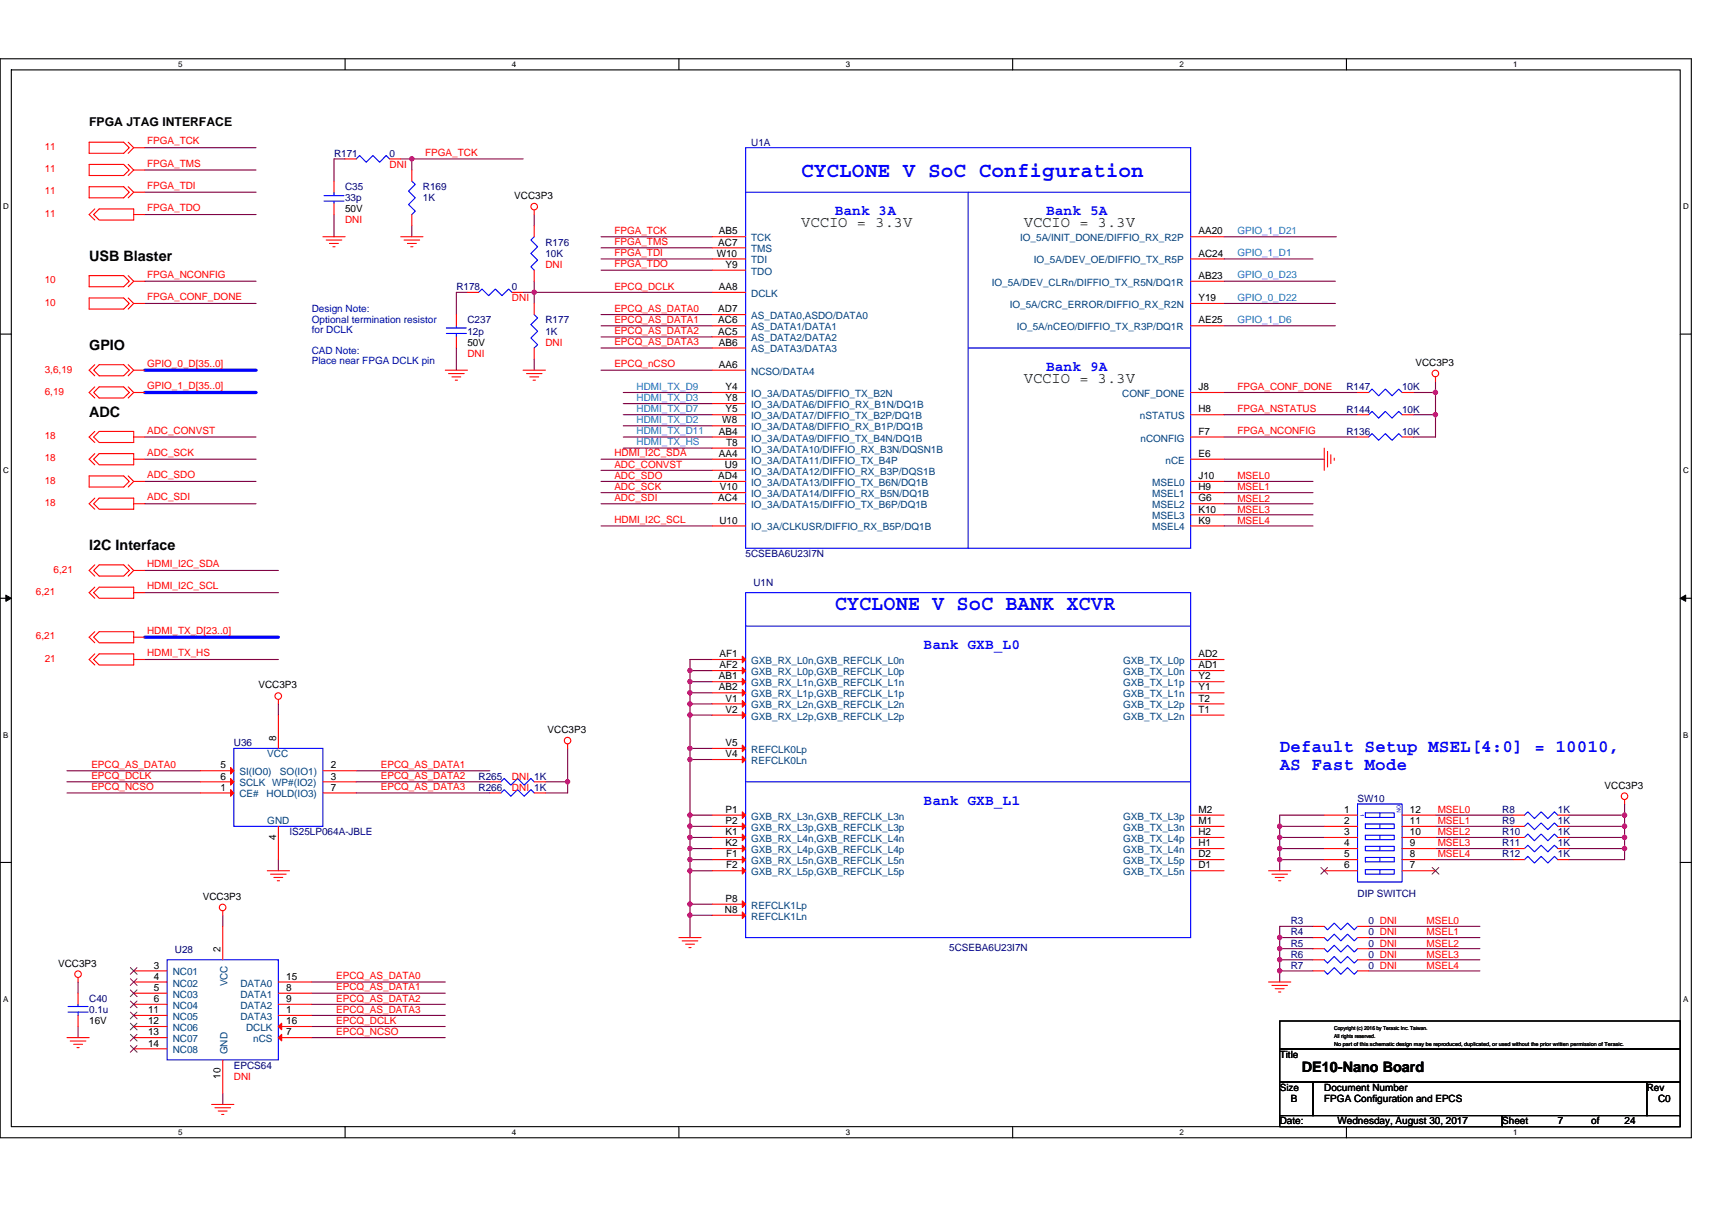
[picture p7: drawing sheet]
<svg xmlns="http://www.w3.org/2000/svg" width="297mm" height="210mm" viewBox="0 0 297 210" stroke-linecap="round" stroke-linejoin="round" font-family="sans-serif">
<path d="M0 10.2h293.5v187.2h-293.5zM2 12.1h289.5v183.4h-289.5z" fill="none" stroke="#000" stroke-width=".19"/>
<g fill="#fff">
<path d="M30.9 10.4h.8v1.6h-.8z"/>
<path d="M30.9 195.7h.8v1.6h-.8z"/>
</g>
<path d="M59.9 10.2v1.9M59.9 195.5v1.9" fill="none" stroke="#000" stroke-width=".19"/>
<g fill="#fff">
<path d="M88.8 10.4h.8v1.6h-.8z"/>
<path d="M88.8 195.7h.8v1.6h-.8z"/>
</g>
<path d="M117.8 10.2v1.9M117.8 195.5v1.9" fill="none" stroke="#000" stroke-width=".19"/>
<g fill="#fff">
<path d="M146.7 10.4h.8v1.6h-.8z"/>
<path d="M146.7 195.7h.8v1.6h-.8z"/>
</g>
<path d="M175.7 10.2v1.9M175.7 195.5v1.9" fill="none" stroke="#000" stroke-width=".19"/>
<g fill="#fff">
<path d="M204.7 10.4h.7v1.6h-.7z"/>
<path d="M204.7 195.7h.7v1.6h-.7z"/>
</g>
<path d="M233.6 10.2v1.9M233.6 195.5v1.9" fill="none" stroke="#000" stroke-width=".19"/>
<g fill="#fff">
<path d="M262.6 10.4h.7v1.6h-.7z"/>
<path d="M262.6 195.7h.7v1.6h-.7z"/>
<path d="M.5 35.1h1v1.5h-1z"/>
<path d="M292 35.1h1v1.5h-1z"/>
<path d="M.5 80.9h1v1.5h-1z"/>
<path d="M292 80.9h1v1.5h-1z"/>
</g>
<path d="M0 58h2M291.5 58h2" fill="none" stroke="#000" stroke-width=".19"/>
<g fill="#fff">
<path d="M.5 126.7h.9v1.6h-.9z"/>
<path d="M292 126.7h.9v1.6h-.9z"/>
</g>
<path d="M0 103.8h2M291.5 103.8h2" fill="none" stroke="#000" stroke-width=".19"/>
<path d="M1 103.3l1 .5-1 .6zM291.5 103.8l1-.5v1.1z" fill="#000" stroke="#000" stroke-width=".17"/>
<g fill="#fff">
<path d="M.5 172.6h.9v1.5h-.9z"/>
<path d="M292 172.6h.9v1.5h-.9z"/>
</g>
<path d="M0 149.7h2M291.5 149.7h2M222 177.2h69.5v4.8h-69.5zM222 182h69.5v5.8h-69.5zM222 187.8h5.8v5.8h-5.8zM222 193.6h38.6v1.9h-38.6zM227.8 187.8h57.9v5.8h-57.9zM260.6 193.6h30.9v1.9h-30.9zM285.7 187.8h5.8v5.8h-5.8z" fill="none" stroke="#000" stroke-width=".19"/>
<g fill="none" stroke="#800040" stroke-width=".19">
<path d="M25.1 37.2h19.3M25.1 25.6h19.3M25.1 29.5h19.3M25.1 33.4h19.3M58 37.2v3.9M59.9 27.6h-1.9v3.8M69.5 27.6h2M71.5 39.2v1.9M71.5 27.6v1.9M71.5 27.6h19.3M92.7 37.2v2M25.1 48.8h19.3"/>
<path d="M25.1 52.7h19.3M81.1 50.7h-1.9v3.9M90.8 50.7h1.9M92.7 50.7v2M92.7 48.8v1.9M92.7 50.7h30.9M104.3 43h19.3M104.3 46.9h19.3M104.3 44.9h19.3M104.3 41.1h19.3M104.3 58.5h19.3M104.3 54.6h19.3"/>
<path d="M104.3 56.5h19.3M212.4 48.8h19.3M212.4 52.7h19.3M212.4 56.5h19.3M212.4 44.9h15.4M212.4 41.1h19.5M25.1 75.8h19.3M25.1 79.7h19.3M79.2 60.4v3.8M92.7 62.3v1.9M104.3 64.2h19.3M104.3 60.4h19.3"/>
<path d="M104.3 79.7h19.3M108.1 68.1h15.5M108.1 70h15.5M108.1 72h15.5M108.1 73.9h15.5M108.1 75.8h15.5M108.1 77.8h15.5M212.4 79.7h17.4M212.4 75.8h23.1M212.4 72h23.1M212.4 68.1h23.1M245.2 68.1h3.9"/>
<path d="M245.2 72h3.9v3.8h-3.9M249.1 66.2v5.8M25.1 99h23.2M25.1 83.5h19.3M25.1 87.4h19.3M104.3 85.5h19.3M104.3 87.4h19.3M104.3 83.5h19.3M104.3 81.6h19.3M104.3 91.3h19.3M212.4 85.5h15.4M212.4 83.5h15.4"/>
<path d="M212.4 91.3h15.4M212.4 87.4h15.4M212.4 89.3h15.4M25.1 102.8h23.2M25.1 114.4h23.2M119.7 116.4v1.9M119.7 118.3v1.9M119.7 116.4h3.9M119.7 118.3h3.9M123.6 114.4h-3.9v2M11.6 137.6h23.2M11.6 135.7h23.2"/>
<path d="M11.6 133.8h23.2M48.3 122.2v1.9M61.8 133.8h23.2M61.8 137.6h23.2M61.8 135.7h23.2M94.6 135.7h3.9v1.9h-3.9M98.5 129.9v5.8M119.7 120.2h3.9M119.7 122.2h3.9M119.7 124.1h3.9M119.7 129.9h3.9M119.7 131.8h3.9"/>
<path d="M119.7 120.2v2M119.7 122.2v1.9M119.7 124.1v5.8M119.7 129.9v1.9M119.7 131.8v9.7M281.9 139.5v2M38.6 158.8v2M48.3 149.2v1.9M119.7 141.5h3.9M119.7 143.4h3.9M119.7 145.3h3.9M119.7 147.3h3.9"/>
<path d="M119.7 149.2h3.9M119.7 151.1h3.9M119.7 156.9h3.9M119.7 158.8h3.9M119.7 141.5v1.9M119.7 143.4v1.9M119.7 145.3v2M119.7 147.3v1.9M119.7 149.2v1.9M119.7 151.1v5.8M119.7 156.9v1.9M119.7 158.8v3.9"/>
<path d="M222 149.2v1.9M222 143.4v1.9M222 145.3v2M222 147.3v1.9M222 143.4h7.8M222 145.3h7.8M222 147.3h7.8M222 149.2h7.8M229.8 141.5h-7.8v1.9M249.1 145.3h13.5M249.1 147.3h13.5M249.1 143.4h13.5"/>
<path d="M249.1 141.5h13.5M249.1 149.2h13.5M272.2 143.4h9.7M272.2 145.3h9.7M272.2 147.3h9.7M272.2 141.5h9.7M281.9 147.3v1.9h-9.7M281.9 143.4v1.9M281.9 145.3v2M281.9 141.5v1.9M13.5 170.4v2M13.5 178.1v2"/>
<path d="M54.1 170.4h23.2M54.1 178.1h23.2M54.1 176.2h23.2M54.1 174.3h23.2M54.1 172.4h23.2M222 166.6v1.9M222 164.6v2M222 168.5v1.9M222 162.7v1.9M222 168.5h5.8M222 166.6h5.8M222 164.6h5.8"/>
<path d="M222 162.7h5.8M227.8 160.8h-5.8v1.9M237.5 160.8h19.3M237.5 162.7h19.3M237.5 164.6h19.3M237.5 166.6h19.3M237.5 168.5h19.3M38.6 189.7v2M54.1 180.1h23.2"/>
</g>
<g fill="#f0f" stroke="#f0f" stroke-width=".19">
<circle cx="249" cy="72" r=".38"/>
<circle cx="249" cy="68.1" r=".38"/>
<circle cx="71.4" cy="27.6" r=".38"/>
<circle cx="92.7" cy="50.7" r=".38"/>
<circle cx="281.9" cy="147.2" r=".38"/>
<circle cx="281.9" cy="145.3" r=".38"/>
<circle cx="222" cy="145.3" r=".38"/>
<circle cx="222" cy="147.2" r=".38"/>
<circle cx="222" cy="143.4" r=".38"/>
<circle cx="281.9" cy="143.4" r=".38"/>
<circle cx="281.9" cy="141.5" r=".38"/>
<circle cx="222" cy="149.2" r=".38"/>
<circle cx="222" cy="164.6" r=".38"/>
<circle cx="222" cy="168.5" r=".38"/>
<circle cx="222" cy="166.5" r=".38"/>
<circle cx="222" cy="162.7" r=".38"/>
<circle cx="119.7" cy="116.4" r=".38"/>
<circle cx="119.7" cy="145.3" r=".38"/>
<circle cx="119.7" cy="147.2" r=".38"/>
<circle cx="119.7" cy="120.2" r=".38"/>
<circle cx="119.7" cy="118.3" r=".38"/>
<circle cx="119.7" cy="122.2" r=".38"/>
<circle cx="119.7" cy="129.9" r=".38"/>
<circle cx="119.7" cy="124.1" r=".38"/>
<circle cx="119.7" cy="131.8" r=".38"/>
<circle cx="119.7" cy="143.4" r=".38"/>
<circle cx="119.7" cy="141.5" r=".38"/>
<circle cx="119.7" cy="149.2" r=".38"/>
<circle cx="119.7" cy="156.9" r=".38"/>
<circle cx="119.7" cy="151.1" r=".38"/>
<circle cx="119.7" cy="158.8" r=".38"/>
<circle cx="98.5" cy="135.7" r=".38"/>
</g>
<path d="M25.1 64.2h19.3M25.1 68.1h19.3M25.1 110.6h23.2" fill="none" stroke="#00f" stroke-width=".57"/>
<g fill="none" stroke="#f00" stroke-width=".19">
<path d="M15.5 24.7h6l.9 .9-.9 1h-6zM15.5 32.4h6l.9 1-.9 .9h-6zM15.5 28.5h6l.9 1-.9 1h-6zM16.4 36.3l-.9 .9 .9 1M17.2 36.3h6v1.9h-6l-.9-1zM22.2 24.7l1 .9M22.2 32.4l1 1M22.2 28.5l1 1M23.2 37.2h1.9M23.2 25.6h1.9M23.2 33.4h1.9M23.2 29.5h1.9"/>
<path d="M23.2 25.6l-1 1M23.2 33.4l-1 .9M23.2 29.5l-1 1M58 35.3v1.9M58 31.4v2M59.9 27.6h1.9M67.6 27.6h1.9M71.5 37.2v2M71.5 29.5v1.9M92.7 39.2v1.9M92.7 36.4v.8M15.5 47.8h6l.9 1-.9 1h-6z"/>
<path d="M15.5 51.7h6l.9 1-.9 .9h-6zM22.2 47.8l1 1M22.2 51.7l1 1M23.2 48.8h1.9M23.2 52.7h1.9M23.2 48.8l-1 1M23.2 52.7l-1 .9M56 41.1h3.9M56.6 41.7h2.7M57.2 42.2h1.5M57.8 42.8h.3M69.5 41.1h3.9"/>
<path d="M70.1 41.7h2.7M70.7 42.2h1.5M71.3 42.8h.3M79.2 54.6v1.9M79.2 58.5v1.9M81.1 50.7h1.9M88.8 50.7h2M92.7 52.7v1.9M92.7 46.9v1.9M123.6 46.9h5.8M123.6 43h5.8M123.6 41.1h5.8"/>
<path d="M123.6 58.5h5.8M123.6 44.9h5.8M123.6 56.5h5.8M123.6 50.7h5.8M123.6 54.6h5.8M206.6 41.1h5.8M206.6 52.7h5.8M206.6 56.5h5.8M206.6 44.9h5.8M206.6 48.8h5.8M16.4 63.3l-.9 .9 .9 1M16.4 74.9l-.9 .9 .9 1"/>
<path d="M16.4 78.7l-.9 1 .9 1M16.4 67.1l-.9 1 .9 1M17.2 63.3h4.3l.9 .9-.9 1h-4.3l-.9-1zM17.2 74.9h6v1.9h-6l-.9-1zM17.2 78.7h6v2h-6l-.9-1zM17.2 67.1h4.3l.9 1-.9 1h-4.3l-.9-1zM22.2 63.3l1 .9M22.2 67.1l1 1M23.2 75.8h1.9M23.2 79.7h1.9M23.2 64.2h1.9M23.2 68.1h1.9"/>
<path d="M23.2 64.2l-1 1M23.2 68.1l-1 1M77.3 64.2h3.8M77.8 64.8h2.7M78.4 65.4h1.5M79 66h.4M90.8 64.2h3.8M91.4 64.8h2.6M91.9 65.4h1.6M92.5 66h.4M92.7 60.4v1.9M123.6 64.2h5.8"/>
<path d="M123.6 60.4h5.8M123.6 70h5.8M123.6 68.1h5.8M123.6 73.9h5.8M123.6 72h5.8M123.6 77.8h5.8M123.6 75.8h5.8M123.6 79.7h5.8M206.6 68.1h5.8M206.6 72h5.8M206.6 79.7h5.8M206.6 75.8h5.8"/>
<path d="M229.8 77.8v3.8M230.3 78.3v2.7M230.9 78.9v1.6M231.5 79.5v.4M235.5 68.1h2M235.5 72h2M235.5 75.8h2M243.3 68.1h1.9M243.3 72h1.9M243.3 75.8h1.9M249.1 65.4v.8M15.5 82.6h6l.9 .9-.9 1h-6z"/>
<path d="M16.4 86.4l-.9 1 .9 1M16.4 98l-.9 1 .9 1M17.2 86.4h6v2h-6l-.9-1zM17.2 98h4.3l.9 1-.9 1h-4.3l-.9-1zM22.2 82.6l1 .9M22.2 98l1 1M23.2 87.4h1.9M23.2 99h1.9M23.2 99l-1 1M23.2 83.5h1.9M23.2 83.5l-1 1M123.6 81.6h5.8"/>
<path d="M123.6 85.5h5.8M123.6 83.5h5.8M123.6 91.3h5.8M123.6 87.4h5.8M206.6 83.5h5.8M206.6 85.5h5.8M206.6 87.4h5.8M206.6 89.3h5.8M206.6 91.3h5.8M16.3 102.8l.9-.9h6v1.9h-6zM16.3 110.6l.9-1h6v1.9h-6zM16.4 101.9l-.9 .9 .9 1"/>
<path d="M16.4 109.6l-.9 1 .9 .9M16.4 113.5l-.9 .9 .9 1M17.2 113.5h6v1.9h-6l-.9-1zM23.2 102.8h1.9M23.2 110.6h1.9M23.2 114.4h1.9M123.6 114.4h5.8M123.6 116.4h5.8M123.6 118.3h5.8M206.6 114.4h5.8M206.6 116.4h5.8M206.6 118.3h5.8"/>
<path d="M34.8 137.6h5.8M34.8 133.8h5.8M34.8 135.7h5.8M48.3 121.4v.8M48.3 124.1v5.8M56 133.8h5.8M56 135.7h5.8M56 137.6h5.8M85 137.6h1.9M85 135.7h1.9M92.7 137.6h1.9M92.7 135.7h1.9"/>
<path d="M98.5 129.1v.8M123.6 129.9h5.8M123.6 131.8h5.8M123.6 120.2h5.8M123.6 122.2h5.8M123.6 124.1h5.8M206.6 120.2h5.8M206.6 122.2h5.8M206.6 124.1h5.8M281.9 138.8v.7M38.6 158.1v.7M46.4 151.1h3.8"/>
<path d="M46.9 151.7h2.8M47.5 152.3h1.6M48.1 152.8h.4M48.3 143.4v5.8M123.6 141.5h5.8M123.6 143.4h5.8M123.6 145.3h5.8M123.6 147.3h5.8M123.6 149.2h5.8M123.6 151.1h5.8M123.6 156.9h5.8M123.6 158.8h5.8"/>
<path d="M206.6 141.5h5.8M206.6 143.4h5.8M206.6 145.3h5.8M206.6 147.3h5.8M206.6 149.2h5.8M206.6 151.1h5.8M220.1 151.1h3.9M220.7 151.7h2.7M221.3 152.3h1.5M221.8 152.8h.4M229.8 141.5h5.7M229.8 143.4h5.7"/>
<path d="M229.8 145.3h5.7M229.8 147.3h5.7M229.8 149.2h5.7M229.8 151.1h5.7M243.3 141.5h5.8M243.3 143.4h5.8M243.3 145.3h5.8M243.3 147.3h5.8M243.3 149.2h5.8M243.3 151.1h5.8M262.6 145.3h1.9M262.6 149.2h1.9"/>
<path d="M262.6 143.4h1.9M262.6 141.5h1.9M262.6 147.3h1.9M270.3 145.3h1.9M270.3 149.2h1.9M270.3 143.4h1.9M270.3 141.5h1.9M270.3 147.3h1.9M13.5 169.7v.7M13.5 172.4v1.9M13.5 176.2v1.9M23.2 168.5h5.8"/>
<path d="M23.2 170.4h5.8M23.2 172.4h5.8M23.2 174.3h5.8M23.2 176.2h5.8M23.2 178.1h5.8M38.6 160.8v5.8M48.3 172.4h5.8M48.3 178.1h5.8M48.3 170.4h5.8M48.3 174.3h5.8M48.3 176.2h5.8M117.8 162.7h3.8"/>
<path d="M118.4 163.3h2.7M119 163.9h1.5M119.5 164.4h.4M220.1 170.4h3.9M220.7 171h2.7M221.3 171.6h1.5M221.8 172.1h.4M227.8 166.6h2M227.8 162.7h2M227.8 168.5h2M227.8 164.6h2M227.8 160.8h2"/>
<path d="M235.5 166.6h2M235.5 162.7h2M235.5 168.5h2M235.5 164.6h2M235.5 160.8h2M11.6 180.1h3.9M12.2 180.7h2.7M12.8 181.2h1.5M13.4 181.8h.3M23.2 180.1h5.8M23.2 182h5.8M36.7 191.7h3.9"/>
<path d="M37.3 192.2h2.7M37.9 192.8h1.5M38.5 193.4h.3M38.6 183.9v5.8M48.3 180.1h5.8"/>
<circle cx="92.7" cy="35.9" r=".57"/>
<circle cx="249" cy="64.8" r=".57"/>
<circle cx="48.3" cy="120.8" r=".57"/>
<circle cx="98.5" cy="128.5" r=".57"/>
<circle cx="281.9" cy="138.2" r=".57"/>
<circle cx="38.6" cy="157.5" r=".57"/>
<circle cx="13.5" cy="169.1" r=".57"/>
</g>
<g fill="none" stroke="#00f" stroke-width=".19">
<path d="M56.2 34h3.5M56.2 34.9h3.5M58 34.9v.4M58 33.4v.6M61.8 27.6l.6-.6 1.1 1.2 1.2-1.2 1.2 1.2 1.1-1.2 .6 .6M71.5 31.4l.5 .6-1.1 1.2 1.1 1.1-1.1 1.2 1.1 1.1-.5 .6M129.4 25.6h77.2v69.5h-77.2zM129.4 33.4h77.2M168 33.4v61.7M77.4 57.9h3.5M77.4 56.9h3.5M79.2 56.5v.4"/>
<path d="M79.2 57.9v.6M83 50.7l.6-.5 1.2 1.1 1.1-1.1 1.2 1.1 1.2-1.1 .5 .5M92.7 54.6l.6 .6-1.2 1.1 1.2 1.2-1.2 1.2 1.2 1.1-.6 .6M92.7 41.1l-.6 .6 1.2 1.1-1.2 1.2 1.2 1.1-1.2 1.2 .6 .6M168 60.4h38.6M237.5 68.1l.6-.6 1.1 1.2 1.2-1.2 1.1 1.2 1.2-1.2 .6 .6M237.5 72l.6-.6 1.1 1.2 1.2-1.2 1.1 1.2 1.2-1.2 .6 .6M237.5 75.8l.6-.6 1.1 1.2 1.2-1.2 1.1 1.2 1.2-1.2 .6 .6M129.4 102.8h77.2v59.9h-77.2zM129.4 108.6h77.2M40.6 129.9h15.4v13.5h-15.4zM86.9 137.6l.6-.6 1.1 1.2 1.2-1.2 1.1 1.2 1.2-1.2 .6 .6"/>
<path d="M86.9 135.7l.6-.6 1.1 1.1 1.2-1.1 1.1 1.1 1.2-1.1 .6 .6M129.4 135.7h77.2M235.5 139.5h7.8v13.6h-7.8zM236.9 141.1h5v.8h-5zM236.9 143h5v.8h-5zM236.9 144.9h5v.8h-5zM236.9 146.9h5v.7h-5zM236.9 150.9h5v.8h-5zM236.9 148.8h5v.8h-5zM239.4 141.1v.8M239.4 143v.8M239.4 144.9v.8"/>
<path d="M239.4 146.9v.7M239.4 150.9v.8M239.4 148.8v.8M264.5 145.3l.6-.6 1.1 1.2 1.2-1.2 1.2 1.2 1.1-1.2 .6 .6M264.5 149.2l.6-.6 1.1 1.2 1.2-1.2 1.2 1.2 1.1-1.2 .6 .6M264.5 143.4l.6-.6 1.1 1.2 1.2-1.2 1.2 1.2 1.1-1.2 .6 .6M264.5 141.5l.6-.6 1.1 1.1 1.2-1.1 1.2 1.1 1.1-1.1 .6 .6M264.5 147.3l.6-.6 1.1 1.1 1.2-1.1 1.2 1.1 1.1-1.1 .6 .6M11.8 175.6h3.5M11.8 174.7h3.5M13.5 174.3v.4M13.5 175.6v.6"/>
<path d="M29 166.6h19.3v17.3h-19.3zM229.8 166.6l.5 .5 1.2-1.1 1.1 1.1 1.2-1.1 1.2 1.1 .5-.5M229.8 162.7l.5 .6 1.2-1.2 1.1 1.2 1.2-1.2 1.2 1.2 .5-.6M229.8 168.5l.5 .6 1.2-1.2 1.1 1.2 1.2-1.2 1.2 1.2 .5-.6M229.8 164.6l.5 .6 1.2-1.2 1.1 1.2 1.2-1.2 1.2 1.2 .5-.6M229.8 160.8l.5 .6 1.2-1.2 1.1 1.2 1.2-1.2 1.2 1.2 .5-.6"/>
</g>
<g fill="#f00" stroke="#f00" stroke-width=".19">
<path d="M128.8 129.3l.6 .6-.6 .6z"/>
<path d="M128.8 131.2l.6 .6-.6 .6z"/>
<path d="M128.8 113.9l.6 .5-.6 .6z"/>
<path d="M128.8 115.8l.6 .6-.6 .5z"/>
<path d="M128.8 117.7l.6 .6-.6 .6z"/>
<path d="M128.8 119.7l.6 .5-.6 .6z"/>
<path d="M128.8 121.6l.6 .6-.6 .5z"/>
<path d="M128.8 123.5l.6 .6-.6 .6z"/>
<path d="M128.8 140.9l.6 .6-.6 .5z"/>
<path d="M128.8 142.8l.6 .6-.6 .6z"/>
<path d="M128.8 144.8l.6 .5-.6 .6z"/>
<path d="M128.8 146.7l.6 .6-.6 .5z"/>
<path d="M128.8 148.6l.6 .6-.6 .6z"/>
<path d="M128.8 150.5l.6 .6-.6 .6z"/>
<path d="M128.8 156.3l.6 .6-.6 .6z"/>
<path d="M128.8 158.3l.6 .5-.6 .6z"/>
<path d="M40 137l.6 .6-.6 .6z"/>
<path d="M40 133.2l.6 .6-.6 .5z"/>
<path d="M40 135.1l.6 .6-.6 .5z"/>
<path d="M48.3 180.1l.6-.6v1.1z"/>
<path d="M48.3 178.1l.6-.5v1.1z"/>
</g>
<g fill="none" stroke="#804000" stroke-width=".17">
<path d="M229.2 150.5l1.2 1.2M230.3 150.5l-1.1 1.2M248.5 150.5l1.2 1.2M249.6 150.5l-1.1 1.2M22.6 167.9l1.2 1.2M22.6 169.8l1.2 1.2M22.6 171.8l1.2 1.2M22.6 173.7l1.2 1.2M22.6 175.6l1.2 1.2M22.6 177.6l1.2 1.1M22.6 179.5l1.2 1.2M23.8 167.9l-1.2 1.2"/>
<path d="M23.8 169.8l-1.2 1.2M23.8 171.8l-1.2 1.2M23.8 173.7l-1.2 1.2M23.8 175.6l-1.2 1.2M23.8 177.6l-1.2 1.1M23.8 179.5l-1.2 1.2M22.6 181.4l1.2 1.2M23.8 181.4l-1.2 1.2"/>
</g>
<g font-size="3.7" fill="#00f">
<text x="139" y="30.6">CYCLONE V SoC Configuration</text>
<text x="144.8" y="105.9">CYCLONE V SoC BANK XCVR</text>
</g>
<g font-size="3.1" fill="#00f">
<text x="222" y="130.5">Default Setup MSEL[4:0] = 10010,</text>
<text x="222" y="133.6">AS Fast Mode</text>
</g>
<g font-size="2.7" fill="#008000">
<text x="139" y="39.4">VCCIO = 3.3V</text>
<text x="177.6" y="39.4">VCCIO = 3.3V</text>
<text x="177.6" y="66.4">VCCIO = 3.3V</text>
</g>
<g font-size="2.5" fill="#00f">
<text x="144.8" y="37.4">Bank 3A</text>
<text x="181.5" y="37.4">Bank 5A</text>
<text x="181.5" y="64.4">Bank 9A</text>
<text x="160.2" y="112.7">Bank GXB_L0</text>
<text x="160.2" y="139.7">Bank GXB_L1</text>
</g>
<g font-size="2.5">
<text x="15.5" y="45.3">USB Blaster</text>
<text x="15.5" y="60.8">GPIO</text>
<text x="15.5" y="72.3">ADC</text>
<text x="15.5" y="95.5">I2C Interface</text>
<text x="225.9" y="186.1">DE10-Nano Board</text>
</g>
<text font-size="2.1" x="15.5" y="21.8">FPGA JTAG INTERFACE</text>
<g font-size="1.7" fill="#f00">
<text x="7.8" y="26">11</text>
<text x="7.8" y="29.9">11</text>
<text x="25.5" y="25.1">FPGA_TCK</text>
<text x="25.5" y="28.9">FPGA_TMS</text>
<text x="67.6" y="29.1">DNI</text>
<text x="73.8" y="27.1">FPGA_TCK</text>
<text x="7.8" y="33.7">11</text>
<text x="25.5" y="32.8">FPGA_TDI</text>
<text x="7.8" y="37.6">11</text>
<text x="25.5" y="36.6">FPGA_TDO</text>
<text x="59.9" y="38.8">DNI</text>
<text x="106.6" y="40.6">FPGA_TCK</text>
<text x="94.6" y="46.5">DNI</text>
<text x="106.6" y="42.5">FPGA_TMS</text>
<text x="106.6" y="46.4">FPGA_TDO</text>
<text x="106.6" y="44.4">FPGA_TDI</text>
<text x="7.8" y="49.2">10</text>
<text x="7.8" y="53">10</text>
<text x="25.5" y="48.2">FPGA_NCONFIG</text>
<text x="25.5" y="52.1">FPGA_CONF_DONE</text>
<text x="88.8" y="52.3">DNI</text>
<text x="106.6" y="50.2">EPCQ_DCLK</text>
<text x="106.6" y="58">EPCQ_AS_DATA2</text>
<text x="106.6" y="54.1">EPCQ_AS_DATA0</text>
<text x="106.6" y="59.9">EPCQ_AS_DATA3</text>
<text x="106.6" y="56">EPCQ_AS_DATA1</text>
<text x="7.8" y="64.6">3,6,19</text>
<text x="25.5" y="63.7">GPIO_0_D[35..0]</text>
<text x="81.1" y="61.9">DNI</text>
<text x="94.6" y="60">DNI</text>
<text x="106.6" y="63.8">EPCQ_nCSO</text>
<text x="7.8" y="68.5">6,19</text>
<text x="25.5" y="67.5">GPIO_1_D[35..0]</text>
<text x="214.7" y="71.5">FPGA_NSTATUS</text>
<text x="214.7" y="67.6">FPGA_CONF_DONE</text>
<text x="7.8" y="76.2">18</text>
<text x="25.5" y="75.2">ADC_CONVST</text>
<text x="214.7" y="75.4">FPGA_NCONFIG</text>
<text x="7.8" y="83.9">18</text>
<text x="7.8" y="80.1">18</text>
<text x="25.5" y="83">ADC_SDO</text>
<text x="25.5" y="79.1">ADC_SCK</text>
<text x="106.6" y="83.1">ADC_SDO</text>
<text x="106.6" y="81.1">ADC_CONVST</text>
<text x="106.6" y="79.2">HDMI_I2C_SDA</text>
<text x="214.7" y="83.2">MSEL0</text>
<text x="7.8" y="87.8">18</text>
<text x="25.5" y="86.8">ADC_SDI</text>
<text x="106.6" y="85">ADC_SCK</text>
<text x="106.6" y="86.9">ADC_SDI</text>
<text x="214.7" y="85.1">MSEL1</text>
<text x="214.7" y="87">MSEL2</text>
<text x="214.7" y="89">MSEL3</text>
<text x="106.6" y="90.8">HDMI_I2C_SCL</text>
<text x="214.7" y="90.9">MSEL4</text>
<text x="9.3" y="99.4">6,21</text>
<text x="25.5" y="98.4">HDMI_I2C_SDA</text>
<text x="6.2" y="103.3">6,21</text>
<text x="25.5" y="102.3">HDMI_I2C_SCL</text>
<text x="6.2" y="111">6,21</text>
<text x="25.5" y="110">HDMI_TX_D[23..0]</text>
<text x="25.5" y="113.9">HDMI_TX_HS</text>
<text x="7.8" y="114.8">21</text>
<text x="15.9" y="137.1">EPCQ_NCSO</text>
<text x="15.9" y="135.2">EPCQ_DCLK</text>
<text x="15.9" y="133.3">EPCQ_AS_DATA0</text>
<text x="66.1" y="133.3">EPCQ_AS_DATA1</text>
<text x="66.1" y="137.1">EPCQ_AS_DATA3</text>
<text x="66.1" y="135.2">EPCQ_AS_DATA2</text>
<text x="88.8" y="137.2">DNI 1K</text>
<text x="88.8" y="135.3">DNI 1K</text>
<text x="249.4" y="141.1">MSEL0</text>
<text x="249.4" y="143">MSEL1</text>
<text x="249.4" y="144.9">MSEL2</text>
<text x="249.4" y="146.9">MSEL3</text>
<text x="249.4" y="148.8">MSEL4</text>
<text x="247.5" y="160.4">MSEL0</text>
<text x="247.5" y="162.3">MSEL1</text>
<text x="247.5" y="164.3">MSEL2</text>
<text x="247.5" y="166.2">MSEL3</text>
<text x="58.3" y="169.9">EPCQ_AS_DATA0</text>
<text x="58.3" y="173.8">EPCQ_AS_DATA2</text>
<text x="58.3" y="171.9">EPCQ_AS_DATA1</text>
<text x="247.5" y="168.1">MSEL4</text>
<text x="58.3" y="177.7">EPCQ_DCLK</text>
<text x="58.3" y="179.6">EPCQ_NCSO</text>
<text x="58.3" y="175.7">EPCQ_AS_DATA3</text>
<text x="40.6" y="187.4">DNI</text>
</g>
<g font-size="1.7" fill="#000080">
<text x="58" y="27.2">R171</text>
<text x="67.6" y="27.2">0</text>
<text x="130.3" y="25.3">U1A</text>
<text x="59.9" y="33">C35</text>
<text x="59.9" y="34.9">33p</text>
<text x="73.4" y="33">R169</text>
<text x="73.4" y="34.9">1K</text>
<text x="94.6" y="42.6">R176</text>
<text x="94.6" y="44.6">10K</text>
<text x="79.2" y="50.4">R178</text>
<text x="88.8" y="50.4">0</text>
<text x="81.1" y="56.1">C237</text>
<text x="81.1" y="58.1">12p</text>
<text x="94.6" y="56.1">R177</text>
<text x="94.6" y="58.1">1K</text>
<text x="233.6" y="67.7">R147</text>
<text x="233.6" y="71.6">R144</text>
<text x="243.3" y="67.7">10K</text>
<text x="243.3" y="71.6">10K</text>
<text x="233.6" y="75.4">R136</text>
<text x="243.3" y="75.4">10K</text>
<text x="129.4" y="96.7">5CSEBA6U23I7N</text>
<text x="130.7" y="101.7">U1N</text>
<text x="40.6" y="129.5">U36</text>
<text x="83" y="137.2">R266</text>
<text x="83" y="135.3">R265</text>
<text x="235.5" y="139.1">SW10</text>
<text x="260.6" y="143">R9</text>
<text x="260.6" y="141.1">R8</text>
<text x="270.3" y="143">1K</text>
<text x="270.3" y="141.1">1K</text>
<text x="50.2" y="144.9">IS25LP064A-JBLE</text>
<text x="260.6" y="144.9">R10</text>
<text x="260.6" y="148.8">R12</text>
<text x="260.6" y="146.9">R11</text>
<text x="270.3" y="144.9">1K</text>
<text x="270.3" y="148.8">1K</text>
<text x="270.3" y="146.9">1K</text>
<text x="235.5" y="155.7">DIP SWITCH</text>
<text x="224" y="160.4">R3</text>
<text x="237.5" y="160.4">0 DNI</text>
<text x="30.3" y="165.4">U28</text>
<text x="164.7" y="165">5CSEBA6U23I7N</text>
<text x="224" y="166.2">R6</text>
<text x="224" y="162.3">R4</text>
<text x="224" y="164.3">R5</text>
<text x="237.5" y="166.2">0 DNI</text>
<text x="237.5" y="162.3">0 DNI</text>
<text x="237.5" y="164.3">0 DNI</text>
<text x="15.5" y="173.9">C40</text>
<text x="224" y="168.1">R7</text>
<text x="237.5" y="168.1">0 DNI</text>
<text x="15.5" y="175.8">0.1u</text>
<text x="40.6" y="185.5">EPCS64</text>
</g>
<g font-size="1.7">
<text x="89.2" y="34.5">VCC3P3</text>
<text x="59.9" y="36.8">50V</text>
<text x="124.7" y="40.7">AB5</text>
<text x="207.9" y="40.7">AA20</text>
<text x="124.4" y="44.5">W10</text>
<text x="124.6" y="42.6">AC7</text>
<text x="125.9" y="46.5">Y9</text>
<text x="207.9" y="44.5">AC24</text>
<text x="124.7" y="50.3">AA8</text>
<text x="207.9" y="48.4">AB23</text>
<text x="207.9" y="52.3">Y19</text>
<text x="124.6" y="58.1">AC5</text>
<text x="124.6" y="56.1">AC6</text>
<text x="124.6" y="54.2">AD7</text>
<text x="124.7" y="60">AB6</text>
<text x="207.9" y="56.1">AE25</text>
<text x="81.1" y="60">50V</text>
<text x="124.7" y="63.8">AA6</text>
<text x="245.6" y="63.5">VCC3P3</text>
<text x="125.9" y="69.6">Y8</text>
<text x="125.9" y="67.7">Y4</text>
<text x="125.9" y="71.6">Y5</text>
<text x="207.9" y="71.6">H8</text>
<text x="207.9" y="67.7">J8</text>
<text x="124.7" y="75.4">AB4</text>
<text x="125.3" y="73.5">W8</text>
<text x="126" y="77.4">T8</text>
<text x="207.9" y="75.4">F7</text>
<text x="124.6" y="83.1">AD4</text>
<text x="124.7" y="79.3">AA4</text>
<text x="125.8" y="81.2">U9</text>
<text x="207.9" y="83.1">J10</text>
<text x="207.9" y="79.3">E6</text>
<text x="124.6" y="87">AC4</text>
<text x="124.9" y="85.1">V10</text>
<text x="207.9" y="85.1">H9</text>
<text x="207.9" y="87">G6</text>
<text x="207.9" y="88.9">K10</text>
<text x="124.8" y="90.9">U10</text>
<text x="207.9" y="90.9">K9</text>
<text x="44.8" y="119.5">VCC3P3</text>
<text x="124.7" y="117.9">AB1</text>
<text x="124.7" y="119.8">AB2</text>
<text x="124.8" y="114">AF1</text>
<text x="124.8" y="116">AF2</text>
<text x="207.9" y="114">AD2</text>
<text x="207.9" y="116">AD1</text>
<text x="207.9" y="117.9">Y2</text>
<text x="207.9" y="119.8">Y1</text>
<text x="125.9" y="121.8">V1</text>
<text x="125.9" y="123.7">V2</text>
<text x="207.9" y="121.8">T2</text>
<text x="207.9" y="123.7">T1</text>
<text x="47.9" y="128.5" transform="rotate(-90 47.9 128.5)">8</text>
<text x="95" y="127.2">VCC3P3</text>
<text x="125.9" y="129.5">V5</text>
<text x="125.9" y="131.4">V4</text>
<text x="38.2" y="137.2">1</text>
<text x="38.2" y="133.4">5</text>
<text x="38.2" y="135.3">6</text>
<text x="57.4" y="135.3">3</text>
<text x="57.4" y="137.2">7</text>
<text x="57.4" y="133.4">2</text>
<text x="278.4" y="136.8">VCC3P3</text>
<text x="125.9" y="141.1">P1</text>
<text x="125.9" y="143">P2</text>
<text x="207.9" y="141.1">M2</text>
<text x="207.9" y="143">M1</text>
<text x="233.2" y="141.1">1</text>
<text x="233.2" y="143">2</text>
<text x="244.6" y="141.1">12</text>
<text x="244.6" y="143">11</text>
<text x="47.9" y="145.7" transform="rotate(-90 47.9 145.7)">4</text>
<text x="125.9" y="144.9">K1</text>
<text x="125.9" y="146.9">K2</text>
<text x="126" y="148.8">F1</text>
<text x="207.9" y="144.9">H2</text>
<text x="207.9" y="146.9">H1</text>
<text x="207.9" y="148.8">D2</text>
<text x="233.2" y="144.9">3</text>
<text x="233.2" y="146.9">4</text>
<text x="233.2" y="148.8">5</text>
<text x="244.6" y="144.9">10</text>
<text x="244.6" y="146.9">9</text>
<text x="244.6" y="148.8">8</text>
<text x="126" y="150.7">F2</text>
<text x="207.9" y="150.7">D1</text>
<text x="233.2" y="150.7">6</text>
<text x="244.6" y="150.7">7</text>
<text x="35.2" y="156.1">VCC3P3</text>
<text x="125.8" y="158.4">N8</text>
<text x="125.9" y="156.5">P8</text>
<text x="10.1" y="167.7">VCC3P3</text>
<text x="38.2" y="165.2" transform="rotate(-90 38.2 165.2)">2</text>
<text x="26.7" y="168.1">3</text>
<text x="26.7" y="170">4</text>
<text x="26.7" y="172">5</text>
<text x="26.7" y="173.9">6</text>
<text x="49.7" y="172">8</text>
<text x="49.7" y="170">15</text>
<text x="49.7" y="173.9">9</text>
<text x="15.5" y="177.8">16V</text>
<text x="25.7" y="175.8">11</text>
<text x="25.7" y="177.7">12</text>
<text x="25.7" y="179.7">13</text>
<text x="49.7" y="175.8">1</text>
<text x="49.7" y="177.7">16</text>
<text x="49.7" y="179.7">7</text>
<text x="25.7" y="181.6">14</text>
<text x="222" y="183.6">Title</text>
<text x="38.2" y="187.2" transform="rotate(-90 38.2 187.2)">10</text>
<text x="222" y="189.3">Size</text>
<text x="224" y="191.3">B</text>
<text x="229.8" y="189.3">Document Number</text>
<text x="229.8" y="191.3">FPGA Configuration and EPCS</text>
<text x="285.7" y="189.3">Rev</text>
<text x="287.7" y="191.3">C0</text>
<text x="222" y="195.1">Date:</text>
<text x="232.1" y="195.1">Wednesday, August 30, 2017</text>
<text x="260.6" y="195.1">Sheet</text>
<text x="270.3" y="195.1">7</text>
<text x="276.1" y="195.1">of</text>
<text x="281.9" y="195.1">24</text>
</g>
<g font-size="1.7" fill="#004080">
<text x="130.3" y="41.9">TCK</text>
<text x="177" y="41.9">IO_5A/INIT_DONE/DIFFIO_RX_R2P</text>
<text x="130.3" y="47.7">TDO</text>
<text x="130.3" y="43.8">TMS</text>
<text x="130.3" y="45.7">TDI</text>
<text x="179.4" y="45.7">IO_5A/DEV_OE/DIFFIO_TX_R5P</text>
<text x="130.3" y="51.5">DCLK</text>
<text x="172.1" y="49.6">IO_5A/DEV_CLRn/DIFFIO_TX_R5N/DQ1R</text>
<text x="175.2" y="53.4">IO_5A/CRC_ERROR/DIFFIO_RX_R2N</text>
<text x="130.3" y="59.2">AS_DATA2/DATA2</text>
<text x="130.3" y="57.3">AS_DATA1/DATA1</text>
<text x="130.3" y="55.4">AS_DATA0,ASDO/DATA0</text>
<text x="176.4" y="57.3">IO_5A/nCEO/DIFFIO_TX_R3P/DQ1R</text>
<text x="130.3" y="65">NCSO/DATA4</text>
<text x="130.3" y="61.2">AS_DATA3/DATA3</text>
<text x="130.3" y="70.8">IO_3A/DATA6/DIFFIO_RX_B1N/DQ1B</text>
<text x="130.3" y="68.9">IO_3A/DATA5/DIFFIO_TX_B2N</text>
<text x="194.7" y="68.9">CONF_DONE</text>
<text x="130.3" y="74.7">IO_3A/DATA8/DIFFIO_RX_B1P/DQ1B</text>
<text x="130.3" y="72.7">IO_3A/DATA7/DIFFIO_TX_B2P/DQ1B</text>
<text x="130.3" y="76.6">IO_3A/DATA9/DIFFIO_TX_B4N/DQ1B</text>
<text x="197.8" y="72.7">nSTATUS</text>
<text x="197.9" y="76.6">nCONFIG</text>
<text x="130.3" y="78.5">IO_3A/DATA10/DIFFIO_RX_B3N/DQSN1B</text>
<text x="130.3" y="82.4">IO_3A/DATA12/DIFFIO_RX_B3P/DQS1B</text>
<text x="130.3" y="80.5">IO_3A/DATA11/DIFFIO_TX_B4P</text>
<text x="202.2" y="80.5">nCE</text>
<text x="130.3" y="86.3">IO_3A/DATA14/DIFFIO_RX_B5N/DQ1B</text>
<text x="130.3" y="84.3">IO_3A/DATA13/DIFFIO_TX_B6N/DQ1B</text>
<text x="130.3" y="88.2">IO_3A/DATA15/DIFFIO_TX_B6P/DQ1B</text>
<text x="199.9" y="84.3">MSEL0</text>
<text x="199.9" y="86.3">MSEL1</text>
<text x="199.9" y="88.2">MSEL2</text>
<text x="130.3" y="92.1">IO_3A/CLKUSR/DIFFIO_RX_B5P/DQ1B</text>
<text x="199.9" y="90.1">MSEL3</text>
<text x="199.9" y="92.1">MSEL4</text>
<text x="130.3" y="115.2">GXB_RX_L0n,GXB_REFCLK_L0n</text>
<text x="130.3" y="117.2">GXB_RX_L0p,GXB_REFCLK_L0p</text>
<text x="130.3" y="119.1">GXB_RX_L1n,GXB_REFCLK_L1n</text>
<text x="194.9" y="115.2">GXB_TX_L0p</text>
<text x="194.9" y="117.2">GXB_TX_L0n</text>
<text x="194.9" y="119.1">GXB_TX_L1p</text>
<text x="130.3" y="121">GXB_RX_L1p,GXB_REFCLK_L1p</text>
<text x="130.3" y="122.9">GXB_RX_L2n,GXB_REFCLK_L2n</text>
<text x="130.3" y="124.9">GXB_RX_L2p,GXB_REFCLK_L2p</text>
<text x="194.9" y="121">GXB_TX_L1n</text>
<text x="194.9" y="122.9">GXB_TX_L2p</text>
<text x="194.9" y="124.9">GXB_TX_L2n</text>
<text x="46.4" y="131.4">VCC</text>
<text x="130.3" y="130.7">REFCLK0Lp</text>
<text x="41.5" y="134.5">SI(IO0)</text>
<text x="41.5" y="136.5">SCLK WP#(IO2)</text>
<text x="48.6" y="134.5">SO(IO1)</text>
<text x="130.3" y="132.6">REFCLK0Ln</text>
<text x="41.5" y="138.4">CE#</text>
<text x="46.3" y="138.4">HOLD(IO3)</text>
<text x="46.4" y="143">GND</text>
<text x="130.3" y="142.2">GXB_RX_L3n,GXB_REFCLK_L3n</text>
<text x="194.9" y="142.2">GXB_TX_L3p</text>
<text x="130.3" y="144.2">GXB_RX_L3p,GXB_REFCLK_L3p</text>
<text x="130.3" y="146.1">GXB_RX_L4n,GXB_REFCLK_L4n</text>
<text x="130.3" y="148">GXB_RX_L4p,GXB_REFCLK_L4p</text>
<text x="130.3" y="150">GXB_RX_L5n,GXB_REFCLK_L5n</text>
<text x="194.9" y="144.2">GXB_TX_L3n</text>
<text x="194.9" y="146.1">GXB_TX_L4p</text>
<text x="194.9" y="148">GXB_TX_L4n</text>
<text x="194.9" y="150">GXB_TX_L5p</text>
<text x="130.3" y="151.9">GXB_RX_L5p,GXB_REFCLK_L5p</text>
<text x="194.9" y="151.9">GXB_TX_L5n</text>
<text x="130.3" y="157.7">REFCLK1Lp</text>
<text x="130.3" y="159.6">REFCLK1Ln</text>
<text x="30" y="169.3">NC01</text>
<text x="30" y="171.2">NC02</text>
<text x="30" y="173.1">NC03</text>
<text x="39.5" y="171.2" transform="rotate(-90 39.5 171.2)">VCC</text>
<text x="41.7" y="173.1">DATA1</text>
<text x="41.7" y="171.2">DATA0</text>
<text x="30" y="175.1">NC04</text>
<text x="30" y="177">NC05</text>
<text x="30" y="178.9">NC06</text>
<text x="41.7" y="175.1">DATA2</text>
<text x="41.7" y="177">DATA3</text>
<text x="42.7" y="178.9">DCLK</text>
<text x="30" y="180.8">NC07</text>
<text x="30" y="182.8">NC08</text>
<text x="39.5" y="183" transform="rotate(-90 39.5 183)">GND</text>
<text x="43.9" y="180.8">nCS</text>
</g>
<g font-size="1.7" fill="#0080ff">
<text x="214.7" y="40.6">GPIO_1_D21</text>
<text x="214.7" y="44.4">GPIO_1_D1</text>
<text x="214.7" y="48.3">GPIO_0_D23</text>
<text x="214.7" y="52.2">GPIO_0_D22</text>
<text x="214.7" y="56">GPIO_1_D6</text>
<text x="110.4" y="67.6">HDMI_TX_D9</text>
<text x="110.4" y="69.6">HDMI_TX_D3</text>
<text x="110.4" y="71.5">HDMI_TX_D7</text>
<text x="110.4" y="73.4">HDMI_TX_D2</text>
<text x="110.4" y="75.4">HDMI_TX_D11</text>
<text x="110.4" y="77.3">HDMI_TX_HS</text>
</g>
<g font-size="1.7" fill="#0000a0">
<text x="54.1" y="54.2">Design Note:</text>
<text x="54.1" y="56">Optional termination resistor</text>
<text x="54.1" y="57.8">for DCLK</text>
<text x="54.1" y="61.4">CAD Note:</text>
<text x="54.1" y="63.2">Place near FPGA DCLK pin</text>
</g>
<g font-size="1.4">
<text x="30.9" y="11.7">5</text>
<text x="88.8" y="11.7">4</text>
<text x="146.7" y="11.7">3</text>
<text x="204.7" y="11.7">2</text>
<text x="262.6" y="11.7">1</text>
<text x=".5" y="36.3">D</text>
<text x="292" y="36.3">D</text>
<text x=".5" y="82.1">C</text>
<text x="292" y="82.1">C</text>
<text x=".5" y="128">B</text>
<text x="292" y="128">B</text>
<text x=".5" y="173.8">A</text>
<text x="292" y="173.8">A</text>
<text x="30.9" y="197">5</text>
<text x="88.8" y="197">4</text>
<text x="146.7" y="197">3</text>
<text x="204.7" y="197">2</text>
<text x="262.6" y="197">1</text>
</g>
<g font-size="1" fill="#00f">
<text x="236" y="141.3" transform="rotate(90 236 141.3)">1</text>
<text x="242.4" y="139.7" transform="rotate(90 242.4 139.7)">ON</text>
</g>
<g font-size="1">
<text x="231.5" y="178.8">Copyright (c) 2016 by Terasic Inc. Taiwan.</text>
<text x="231.5" y="181.5">No part of this schematic design may be reproduced, duplicated, or used without the prior written permission of Terasic.</text>
<text x="231.5" y="180.1">All rights reserved.</text>
</g>
</svg>
